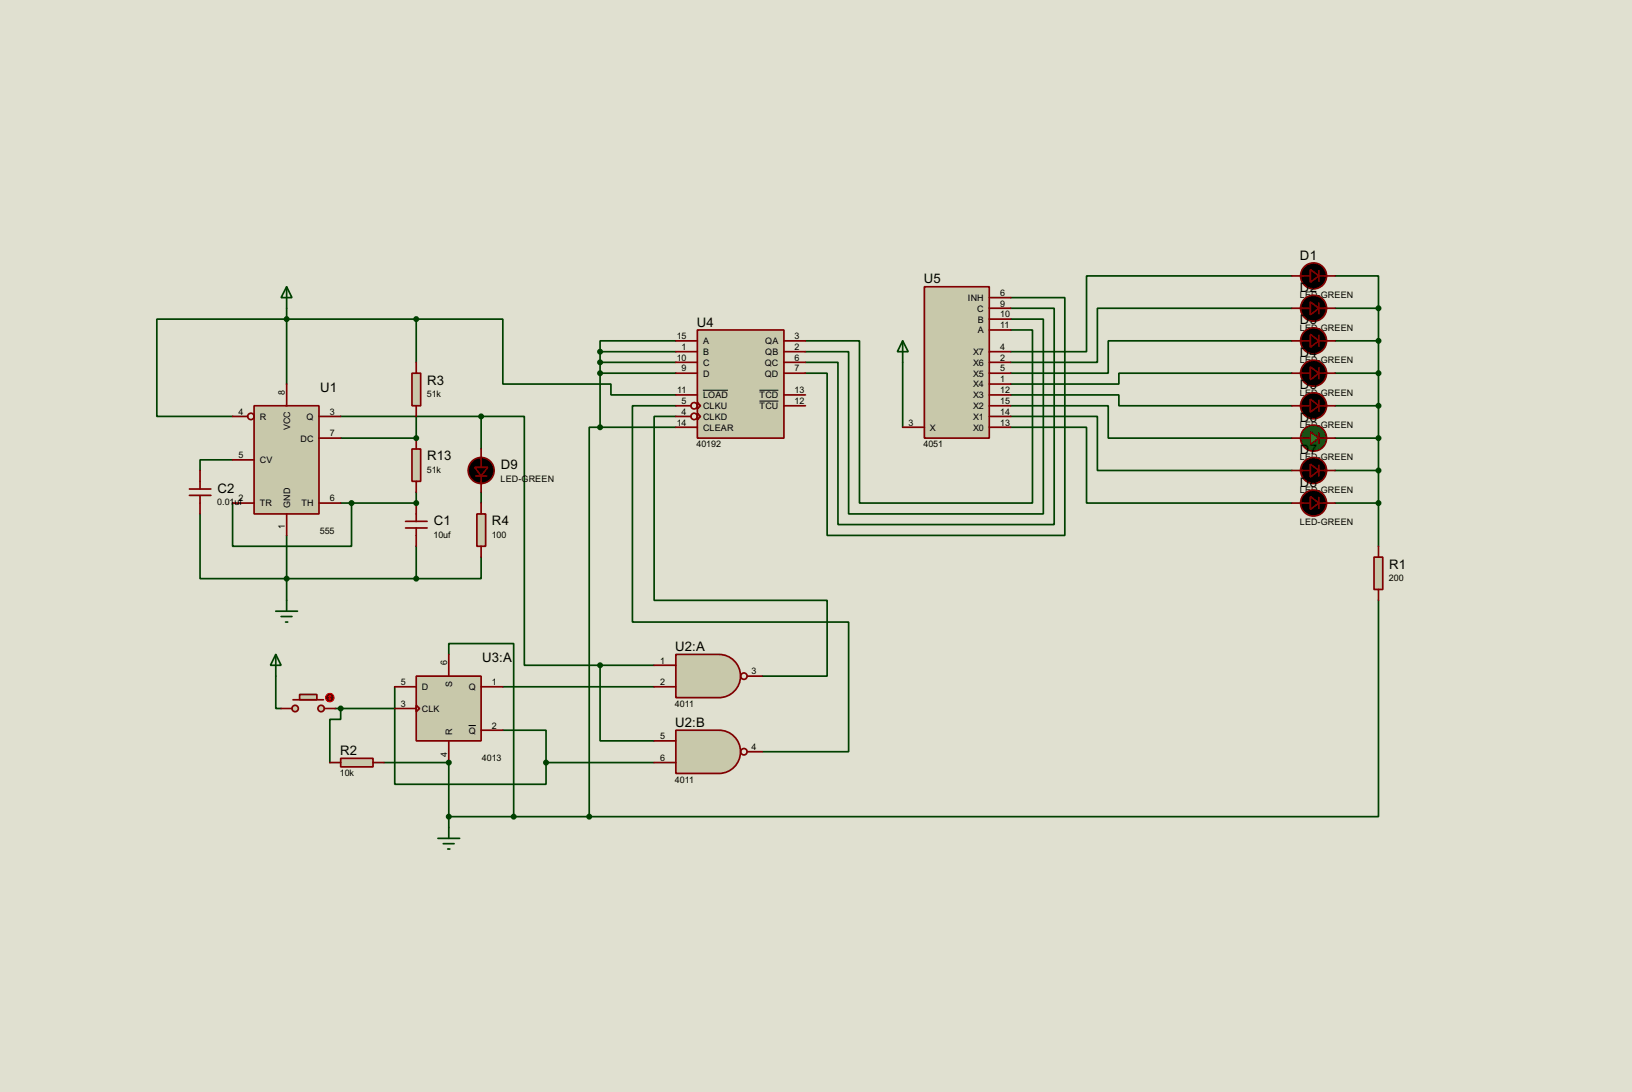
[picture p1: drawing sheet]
<svg xmlns="http://www.w3.org/2000/svg" width="383mm" height="256mm" viewBox="0 0 383 256" stroke-linecap="round" stroke-linejoin="round" font-family="sans-serif">
<path d="M0 0h383.5v256.5h-383.5z" fill="#e0e0d0"/>
<path d="M67.4 75h-30.5v22.8h17.8M67.4 72.4v17.8M313.7 64.8h10.2v7.6M313.7 72.4h10.2M323.9 72.4v38.1h-10.2M313.7 95.3h10.2M313.7 87.7h10.2M313.7 80.1h10.2M97.8 115.6v2.6M313.7 102.9h10.2" fill="none" stroke="#004000" stroke-width=".4"/>
<circle cx="97.8" cy="118.2" r=".2" fill="#004000"/>
<path d="M54.7 118.2v10.1h27.9v-10.1M54.7 108h-7.7v2.5M80.1 118.2h17.7M80.1 102.9h17.7M313.7 118.2h10.2M323.9 110.5v17.8" fill="none" stroke="#004000" stroke-width=".4"/>
<circle cx="97.8" cy="102.9" r=".2" fill="#004000"/>
<path d="M97.8 97.8v5.1M47 120.7v15.2h20.4M67.4 125.8v15.2M64.8 158.8v7.6h1.3M153.7 156.3h-12.7v17.7h12.7M78.8 166.4h14M80.1 166.4v2.6h-2.6v10.1M90.2 179.1h15.3M92.8 161.3v22.9h35.5v-5.1M118.2 171.5h10.1v7.6M118.2 161.3h35.5M128.3 179.1h25.4" fill="none" stroke="#004000" stroke-width=".4"/>
<circle cx="105.5" cy="179.1" r=".2" fill="#004000"/>
<g fill="none" stroke="#004000" stroke-width=".4">
<path d="M67.4 75h30.4M97.8 75h20.4v15.2h25.4v2.6h15.2M97.8 75v10.1M237.5 77.5h5.1v40.7h-40.6v-38.1h-12.7M237.5 75h7.7v45.7h-45.8v-38.1h-10.1M237.5 72.4h10.2v50.8h-50.8v-38.1h-7.6M237.5 69.9h12.7v55.9h-55.8v-38.1h-5.1M303.6 72.4h-45.7v12.7h-20.4M303.6 64.8h-48.3v17.8h-17.8M80.1 97.8h33M113.1 97.8h10.1v58.5h17.8M113.1 97.8v7.7"/>
<path d="M141 82.6h17.8M141 82.6v17.8M141 85.1h17.8M141 87.7h17.8M158.8 95.3h-10.2v50.8h50.8v30.5h-20.3M158.8 97.8h-5.1v43.2h40.7v17.8h-15.3M158.8 80.1h-17.8v2.5M212.1 85.1v15.3M237.5 97.8h20.4v12.7h45.7M237.5 95.3h22.9v7.6h43.2M237.5 92.8h25.4v2.5h40.7M303.6 87.7h-40.7v2.5h-25.4"/>
<path d="M303.6 80.1h-43.2v7.6h-22.9M113.1 115.6v2.6M141 100.4h-2.5v91.4M141 100.4h17.8M237.5 100.4h17.8v17.8h48.3M67.4 135.9h30.4M97.8 128.3v7.6M113.1 130.9v5h-15.3M105.5 153.7v-2.5h15.2v40.6M323.9 141v50.8h-185.4M105.5 179.1v15.3M105.5 191.8h33"/>
</g>
<path d="M59.7 95.3h15.3v25.4h-15.3z" fill="#c8c8aa" stroke="#800000" stroke-width=".4"/>
<g fill="none" stroke="#800000" stroke-width=".4">
<path d="M303.6 64.8h4.3M303.6 72.4h4.3M309.9 63.6v2.5M309.9 71.2v2.5M309.9 78.8v2.5M309.9 64.8h3.8M309.9 72.4h3.8M54.7 97.8h3.5M67.4 90.2v5.1M75 97.8h5.1M303.6 80.1h4.3M303.6 87.7h4.3"/>
<path d="M303.6 95.3h4.3M309.9 86.4v2.6M309.9 94v2.6M309.9 80.1h3.8M309.9 87.7h3.8M309.9 95.3h3.8M54.7 118.2h5M54.7 108h5M75 102.9h5.1M75 118.2h5.1M67.4 120.7v5.1"/>
<circle cx="58.9" cy="97.8" r=".75"/>
</g>
<g fill="#000" stroke="#800000" stroke-width=".4">
<path d="M307.9 63.3l2 1.5-2 1.5zM307.9 70.9l2 1.5-2 1.6zM307.9 78.5l2 1.6-2 1.5zM307.9 86.2l2 1.5-2 1.5zM307.9 93.8l2 1.5-2 1.5z"/>
<circle cx="308.6" cy="64.8" r="3.1"/>
<circle cx="308.6" cy="72.4" r="3.1"/>
<circle cx="308.6" cy="87.7" r="3.1"/>
<circle cx="308.6" cy="95.3" r="3.1"/>
<circle cx="308.6" cy="80.1" r="3.1"/>
</g>
<circle cx="308.6" cy="102.9" r="3.1" fill="#008000" stroke="#800000" stroke-width=".4"/>
<path d="M305.6 102.9h2.3M309.9 101.7v2.5M309.9 102.9h1.8" fill="none" stroke="#800000" stroke-width=".4"/>
<path d="M307.9 101.4l2 1.5-2 1.5z" fill="#0a0" stroke="#800000" stroke-width=".4"/>
<path d="M303.6 102.9h2.5M303.6 110.5h4.3M303.6 118.2h4.3M309.9 109.3v2.5M309.9 116.9v2.5M309.9 110.5h3.8M309.9 118.2h3.8M311.2 102.9h2.5" fill="none" stroke="#800000" stroke-width=".4"/>
<g fill="#000" stroke="#800000" stroke-width=".4">
<path d="M307.9 109l2 1.5-2 1.6zM307.9 116.6l2 1.6-2 1.5z"/>
<circle cx="308.6" cy="118.2" r="3.1"/>
<circle cx="308.6" cy="110.5" r="3.1"/>
</g>
<g fill="#004000" stroke="#004000" stroke-width=".4">
<circle cx="323.9" cy="110.5" r=".5"/>
<circle cx="323.9" cy="102.9" r=".5"/>
<circle cx="323.9" cy="95.3" r=".5"/>
<circle cx="323.9" cy="87.7" r=".5"/>
<circle cx="323.9" cy="80.1" r=".5"/>
<circle cx="323.9" cy="72.4" r=".5"/>
<circle cx="67.3" cy="75" r=".5"/>
</g>
<path d="M67.4 67.4l1.2 2.5h-2.5zM67.4 67.4v5" fill="none" stroke="#004000" stroke-width=".4"/>
<path d="M96.8 105.5h2.1v7.6h-2.1z" fill="#c8c8aa" stroke="#800000" stroke-width=".4"/>
<path d="M97.8 102.9v2.6M97.8 113.1v2.5M97.8 118.2v4.3M95.3 122.5h5.1M95.3 124h5.1M97.8 124v4.3" fill="none" stroke="#800000" stroke-width=".4"/>
<circle cx="97.8" cy="118.2" r=".5" fill="#004000" stroke="#004000" stroke-width=".4"/>
<path d="M322.9 130.9h2v7.6h-2z" fill="#c8c8aa" stroke="#800000" stroke-width=".4"/>
<path d="M323.9 128.3v2.6M323.9 138.5v2.5" fill="none" stroke="#800000" stroke-width=".4"/>
<circle cx="323.9" cy="118.2" r=".5" fill="#004000" stroke="#004000" stroke-width=".4"/>
<g fill="#c8c8aa" stroke="#800000" stroke-width=".4">
<circle cx="75.4" cy="166.4" r=".75"/>
<circle cx="69.3" cy="166.4" r=".75"/>
</g>
<path d="M68.9 164.4h7.1" fill="none" stroke="#800000" stroke-width=".4"/>
<path d="M70.4 163.1h4.1v1.3h-4.1z" fill="#c8c8aa" stroke="#800000" stroke-width=".4"/>
<path d="M66.1 166.4h2.5M76.3 166.4h2.5" fill="none" stroke="#800000" stroke-width=".4"/>
<circle cx="77.5" cy="163.9" r="1" fill="#400000" stroke="#f00" stroke-width=".23"/>
<path d="M77.3 164.1l.2 .3M77.5 163.4v1M77.5 163.4l-.2 .2M77.5 163.4l.3 .2M77.8 164.1l-.3 .3" fill="none" stroke="#f00" stroke-width=".23"/>
<path d="M64.8 143.6h5.1M66.1 144.8h2.5M67.1 146.1h.5M67.4 141v2.6" fill="none" stroke="#004000" stroke-width=".4"/>
<circle cx="82.6" cy="118.2" r=".5" fill="#004000" stroke="#004000" stroke-width=".4"/>
<path d="M44.5 114.9h5.1M44.5 116.4h5.1M47 110.5v4.4M47 116.4v4.3" fill="none" stroke="#800000" stroke-width=".4"/>
<path d="M96.8 87.7h2.1v7.6h-2.1z" fill="#c8c8aa" stroke="#800000" stroke-width=".4"/>
<path d="M97.8 85.1v2.6M97.8 95.3v2.5" fill="none" stroke="#800000" stroke-width=".4"/>
<g fill="#004000" stroke="#004000" stroke-width=".4">
<circle cx="97.8" cy="102.9" r=".5"/>
<circle cx="67.3" cy="135.9" r=".5"/>
</g>
<path d="M158.8 153.7h10.2a5.1 5.1 0 0 1 5 5.1 5.1 5.1 0 0 1-5 5.1h-10.2z" fill-rule="evenodd" fill="#c8c8aa" stroke="#800000" stroke-width=".4"/>
<g fill="none" stroke="#800000" stroke-width=".4">
<path d="M153.7 156.3h5.1M175.6 158.8h3.5M153.7 161.3h5.1"/>
<circle cx="174.8" cy="158.8" r=".75"/>
</g>
<path d="M158.8 171.5h10.2a5.1 5.1 0 0 1 5 5.1 5.1 5.1 0 0 1-5 5.1h-10.2z" fill-rule="evenodd" fill="#c8c8aa" stroke="#800000" stroke-width=".4"/>
<g fill="none" stroke="#800000" stroke-width=".4">
<path d="M153.7 174h5.1M153.7 179.1h5.1M175.6 176.6h3.5"/>
<circle cx="174.8" cy="176.6" r=".75"/>
</g>
<circle cx="128.3" cy="179.1" r=".5" fill="#004000" stroke="#004000" stroke-width=".4"/>
<path d="M64.8 153.7l1.3 2.6h-2.5zM64.8 153.7v5.1" fill="none" stroke="#004000" stroke-width=".4"/>
<path d="M97.8 158.8h15.3v15.2h-15.3z" fill="#c8c8aa" stroke="#800000" stroke-width=".4"/>
<path d="M105.5 153.7v5.1M92.8 161.3h5M92.8 166.4h5M97.8 165.7l.8 .7-.8 .8zM105.5 174v5.1M113.1 161.3h5.1M113.1 171.5h5.1" fill="none" stroke="#800000" stroke-width=".4"/>
<path d="M110.1 170.4h1.7" fill="none" stroke="#000" stroke-width=".23"/>
<path d="M80.1 178.1h7.6v2h-7.6z" fill="#c8c8aa" stroke="#800000" stroke-width=".4"/>
<path d="M77.5 179.1h2.6M87.7 179.1h2.5" fill="none" stroke="#800000" stroke-width=".4"/>
<g fill="#004000" stroke="#004000" stroke-width=".4">
<circle cx="80" cy="166.4" r=".5"/>
<circle cx="141" cy="156.3" r=".5"/>
<circle cx="105.4" cy="179.1" r=".5"/>
<circle cx="105.4" cy="191.8" r=".5"/>
</g>
<path d="M102.9 196.9h5.1M104.2 198.2h2.5M105.2 199.4h.5M105.5 194.4v2.5" fill="none" stroke="#004000" stroke-width=".4"/>
<path d="M163.9 77.5h20.3v25.4h-20.3z" fill="#c8c8aa" stroke="#800000" stroke-width=".4"/>
<g fill="none" stroke="#800000" stroke-width=".4">
<path d="M158.8 80.1h5.1M158.8 82.6h5.1M158.8 85.1h5.1M158.8 87.7h5.1M158.8 92.8h5.1M158.8 95.3h3.6M158.8 97.8h3.6M163.9 94.5l.7 .8-.7 .8zM163.9 97.1l.7 .7-.7 .8zM184.2 80.1h5.1M184.2 82.6h5.1M184.2 85.1h5.1"/>
<path d="M184.2 87.7h5.1M184.2 92.8h5.1M184.2 95.3h5.1M158.8 100.4h5.1"/>
<circle cx="163.1" cy="95.3" r=".75"/>
<circle cx="163.1" cy="97.8" r=".75"/>
</g>
<path d="M165.2 91.7h5.9M178.5 91.7h4.4M178.5 94.2h4.4" fill="none" stroke="#000" stroke-width=".23"/>
<g fill="#004000" stroke="#004000" stroke-width=".4">
<circle cx="120.7" cy="191.8" r=".5"/>
<circle cx="141" cy="100.4" r=".5"/>
<circle cx="141" cy="82.6" r=".5"/>
<circle cx="141" cy="85.1" r=".5"/>
<circle cx="141" cy="87.7" r=".5"/>
</g>
<path d="M217.2 67.4h15.3v35.5h-15.3z" fill="#c8c8aa" stroke="#800000" stroke-width=".4"/>
<g fill="none" stroke="#800000" stroke-width=".4">
<path d="M232.5 77.5h5M232.5 75h5M232.5 72.4h5M232.5 69.9h5M232.5 97.8h5M232.5 95.3h5M232.5 92.8h5M232.5 90.2h5M232.5 87.7h5M232.5 85.1h5M232.5 82.6h5M111.8 111.8h2.6"/>
<path d="M113.1 105.5v4.3M113.1 111.8v3.8M212.1 100.4h5.1M232.5 100.4h5"/>
</g>
<path d="M212.1 80.1l1.3 2.5h-2.5zM212.1 80.1v5" fill="none" stroke="#004000" stroke-width=".4"/>
<g fill="#004000" stroke="#004000" stroke-width=".4">
<circle cx="138.4" cy="191.8" r=".5"/>
<circle cx="113" cy="97.8" r=".5"/>
<circle cx="97.8" cy="75" r=".5"/>
</g>
<g fill="#000" stroke="#800000" stroke-width=".4">
<path d="M111.6 109.8h3l-1.5 2z"/>
<circle cx="113" cy="110.5" r="3.1"/>
</g>
<path d="M112.1 120.7h2v7.6h-2z" fill="#c8c8aa" stroke="#800000" stroke-width=".4"/>
<path d="M113.1 118.2v2.5M113.1 128.3v2.6" fill="none" stroke="#800000" stroke-width=".4"/>
<circle cx="97.8" cy="135.9" r=".5" fill="#004000" stroke="#004000" stroke-width=".4"/>
<g font-size="3.5">
<text x="305.5" y="61">D1</text>
<text x="217.1" y="66.6">U5</text>
<text x="305.5" y="68.5">D2</text>
<text x="163.7" y="76.7">U4</text>
<text x="305.5" y="76.2">D3</text>
<text x="305.5" y="83.8">D4</text>
<text x="75.2" y="92">U1</text>
<text x="100.4" y="90.4">R3</text>
<text x="305.5" y="91.5">D5</text>
<text x="305.5" y="99.1">D6</text>
<text x="305.5" y="106.7">D7</text>
<text x="100.4" y="108.2">R13</text>
<text x="117.7" y="110.2">D9</text>
<text x="51.1" y="115.8">C2</text>
<text x="305.5" y="114.3">D8</text>
<text x="101.9" y="123.4">C1</text>
<text x="115.6" y="123.4">R4</text>
<text x="326.4" y="133.6">R1</text>
<text x="113.3" y="155.5">U3:A</text>
<text x="158.7" y="152.9">U2:A</text>
<text x="158.7" y="170.7">U2:B</text>
<text x="79.9" y="177.3">R2</text>
</g>
<g font-size="2.4">
<text x="227.4" y="70.7">INH</text>
<text x="235" y="72">9</text>
<text x="235" y="69.5">6</text>
<text x="305.4" y="70.1">LED-GREEN</text>
<text x="229.6" y="73.2">C</text>
<text x="229.7" y="75.8">B</text>
<text x="235" y="77.1">11</text>
<text x="235" y="74.6">10</text>
<text x="305.4" y="77.6">LED-GREEN</text>
<text x="159" y="79.7">15</text>
<text x="160.2" y="82.2">1</text>
<text x="165.2" y="80.8">A</text>
<text x="165.2" y="83.4">B</text>
<text x="179.8" y="80.8">QA</text>
<text x="179.8" y="83.4">QB</text>
<text x="186.7" y="79.7">3</text>
<text x="186.7" y="82.2">2</text>
<text x="228.6" y="83.4">X7</text>
<text x="229.7" y="78.3">A</text>
<text x="235" y="82.2">4</text>
<text x="159" y="84.7">10</text>
<text x="160.2" y="87.3">9</text>
<text x="165.2" y="85.9">C</text>
<text x="165.2" y="88.5">D</text>
<text x="179.7" y="85.9">QC</text>
<text x="179.7" y="88.5">QD</text>
<text x="186.7" y="84.7">6</text>
<text x="186.7" y="87.3">7</text>
<text x="228.6" y="88.5">X5</text>
<text x="228.6" y="85.9">X6</text>
<text x="235" y="89.8">1</text>
<text x="235" y="87.3">5</text>
<text x="235" y="84.7">2</text>
<text x="305.4" y="85.3">LED-GREEN</text>
<text x="66.9" y="92.8" transform="rotate(-90 66.9 92.8)">8</text>
<text x="100.3" y="93.3">51k</text>
<text x="159.2" y="92.4">11</text>
<text x="160.2" y="94.9">5</text>
<text x="165.2" y="93.6">LOAD</text>
<text x="178.5" y="93.6">TCD</text>
<text x="186.7" y="92.4">13</text>
<text x="186.7" y="94.9">12</text>
<text x="228.6" y="93.6">X3</text>
<text x="228.6" y="91">X4</text>
<text x="235" y="94.9">15</text>
<text x="235" y="92.4">12</text>
<text x="305.4" y="92.9">LED-GREEN</text>
<text x="56.1" y="97.4">4</text>
<text x="61" y="98.6">R</text>
<text x="68.2" y="101.1" transform="rotate(-90 68.2 101.1)">VCC</text>
<text x="72" y="98.6">Q</text>
<text x="77.5" y="97.4">3</text>
<text x="159" y="100">14</text>
<text x="160.2" y="97.4">4</text>
<text x="165.2" y="101.2">CLEAR</text>
<text x="165.2" y="96.1">CLKU</text>
<text x="165.2" y="98.6">CLKD</text>
<text x="178.5" y="96.1">TCU</text>
<text x="213.5" y="100">3</text>
<text x="218.5" y="101.2">X</text>
<text x="228.6" y="101.2">X0</text>
<text x="228.6" y="98.6">X1</text>
<text x="228.6" y="96.1">X2</text>
<text x="235" y="100">13</text>
<text x="235" y="97.4">14</text>
<text x="305.4" y="100.6">LED-GREEN</text>
<text x="56.1" y="107.6">5</text>
<text x="70.6" y="103.7">DC</text>
<text x="77.5" y="102.5">7</text>
<text x="163.7" y="105.1">40192</text>
<text x="217" y="105.1">4051</text>
<text x="61" y="108.8">CV</text>
<text x="100.3" y="111.1">51k</text>
<text x="117.6" y="113.1">LED-GREEN</text>
<text x="305.4" y="108.2">LED-GREEN</text>
<text x="51.1" y="118.7">0.01</text>
<text x="55.1" y="118.7">uf</text>
<text x="56.1" y="117.8">2</text>
<text x="61" y="119">TR</text>
<text x="68.1" y="119.4" transform="rotate(-90 68.1 119.4)">GND</text>
<text x="70.8" y="119">TH</text>
<text x="77.5" y="117.8">6</text>
<text x="305.4" y="115.8">LED-GREEN</text>
<text x="67" y="124.4" transform="rotate(-90 67 124.4)">1</text>
<text x="75.2" y="125.4">555</text>
<text x="305.4" y="123.4">LED-GREEN</text>
<text x="101.9" y="126.3">10uf</text>
<text x="115.6" y="126.3">100</text>
<text x="326.4" y="136.5">200</text>
<text x="155.1" y="155.9">1</text>
<text x="94.2" y="160.9">5</text>
<text x="105.1" y="156.3" transform="rotate(-90 105.1 156.3)">6</text>
<text x="106.2" y="161.5" transform="rotate(-90 106.2 161.5)">S</text>
<text x="115.6" y="160.9">1</text>
<text x="155.1" y="160.9">2</text>
<text x="176.6" y="158.4">3</text>
<text x="94.2" y="166">3</text>
<text x="99.1" y="162.1">D</text>
<text x="99.1" y="167.2">CLK</text>
<text x="110.1" y="162.1">Q</text>
<text x="158.6" y="166.1">4011</text>
<text x="106.2" y="172.7" transform="rotate(-90 106.2 172.7)">R</text>
<text x="110.1" y="172.3">Q</text>
<text x="115.6" y="171.1">2</text>
<text x="155.1" y="173.6">5</text>
<text x="105.1" y="177.7" transform="rotate(-90 105.1 177.7)">4</text>
<text x="113.3" y="178.8">4013</text>
<text x="155.1" y="178.7">6</text>
<text x="176.6" y="176.2">4</text>
<text x="79.9" y="182.3">10k</text>
<text x="158.6" y="183.9">4011</text>
</g>
</svg>
